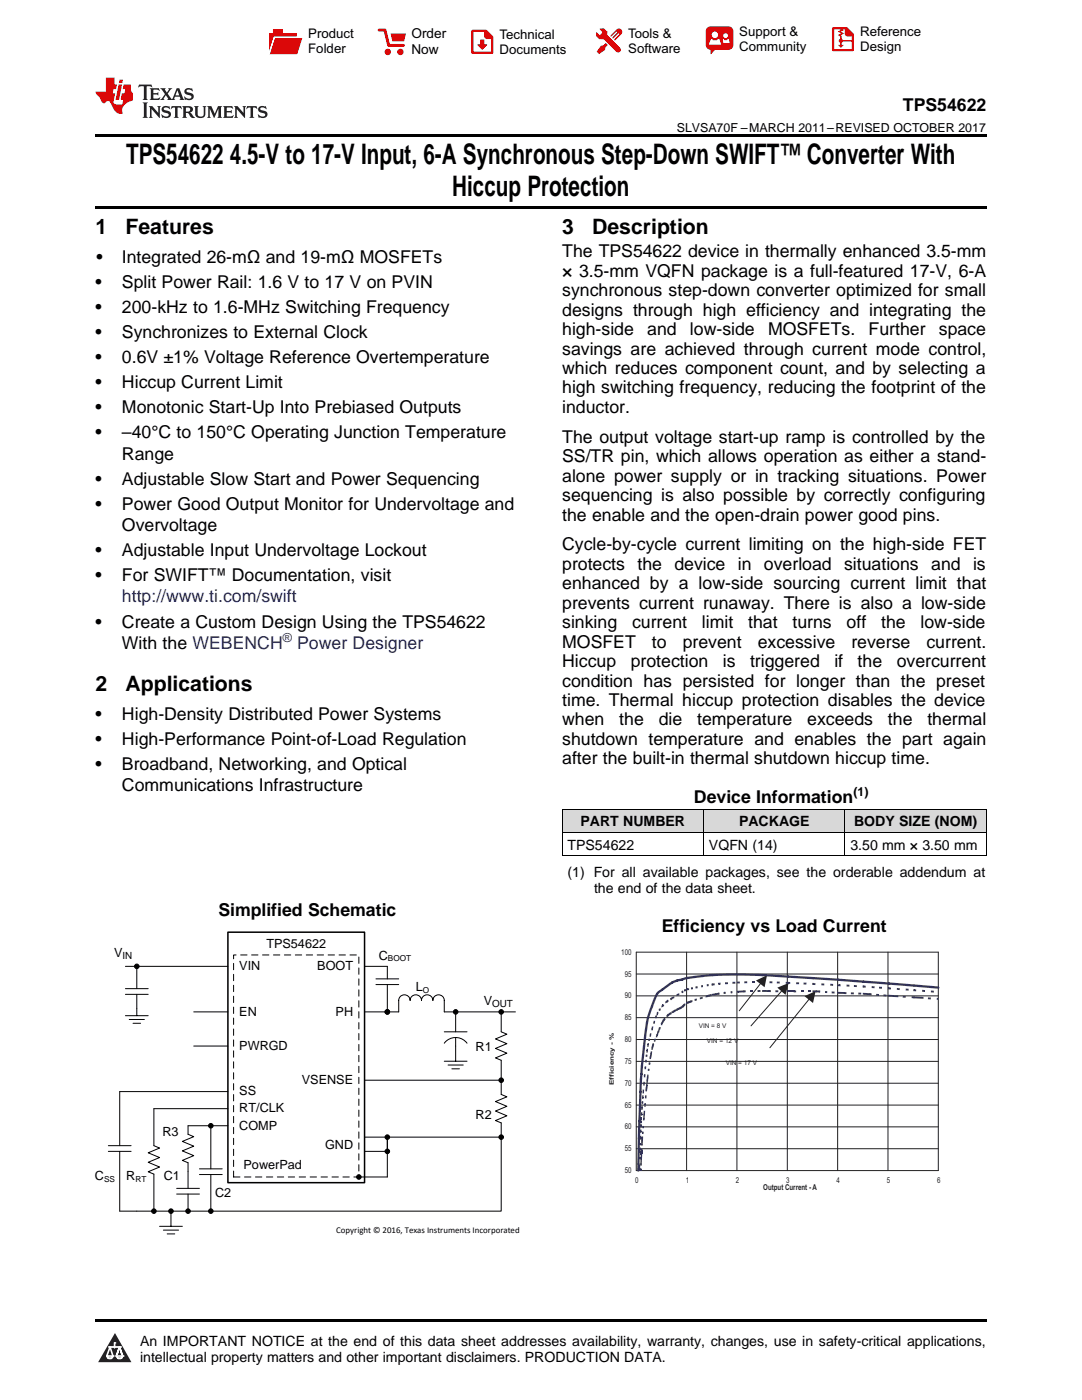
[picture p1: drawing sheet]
<svg xmlns="http://www.w3.org/2000/svg" width="216mm" height="279mm" viewBox="0 0 216 279" stroke-linecap="round" stroke-linejoin="round" font-family="sans-serif">
<g fill="#d8d8d8">
<path d="M112.2 161.5h28.2v4.7h-28.2z"/>
<path d="M140.4 161.5h28.2v4.7h-28.2z"/>
<path d="M168.6 161.5h28.2v4.7h-28.2z"/>
</g>
<path d="M22.9 266l3.3 5.9h-6.6z" fill="#231f20"/>
<path d="M21.3 270.6h1.2l-.3 .5h-.3a.53 .53 0 0 1-.6-.5z" fill-rule="evenodd" fill="#fff"/>
<path d="M21.3 270.6h1.2l-.3 .5h-.3a.53 .53 0 0 1-.6-.5z" fill="none" stroke="#231f20" stroke-width=".33"/>
<path d="M21.3 270.6l1.2 .1-.3 .4h-.5z" fill="none" stroke="#fff" stroke-width=".33"/>
<path d="M22.9 268.9h.1" fill="none" stroke="#fff" stroke-width=".33"/>
<path d="M22.9 268v.9z" fill="#fff"/>
<path d="M22.9 268v.9z" fill="none" stroke="#fff" stroke-width=".33"/>
<circle cx="22.9" cy="268" r=".16" fill="#fff"/>
<path d="M21.8 268.8h.1" fill="none" stroke="#fff" stroke-width=".33"/>
<path d="M21.8 268.8h2.2z" fill="#fff"/>
<path d="M21.8 268.8h2.2z" fill="none" stroke="#fff" stroke-width=".33"/>
<circle cx="24" cy="268.8" r=".16" fill="#fff"/>
<path d="M23.2 270.6h.1" fill="none" stroke="#fff" stroke-width=".33"/>
<path d="M23.8 268.8l-.6 1.8z" fill="#fff"/>
<path d="M23.8 268.8l-.6 1.8z" fill="none" stroke="#fff" stroke-width=".33"/>
<path d="M23.8 268.8l.7 1.8z" fill="#fff"/>
<path d="M23.8 268.8l.7 1.8z" fill="none" stroke="#fff" stroke-width=".33"/>
<path d="M24.4 270.6h.1" fill="none" stroke="#fff" stroke-width=".33"/>
<circle cx="21.3" cy="270.6" r=".16" fill="#fff"/>
<path d="M22 268.8l-.7 1.8z" fill="#fff"/>
<path d="M22 268.8l-.7 1.8z" fill="none" stroke="#fff" stroke-width=".33"/>
<path d="M22 268.8l.5 1.8z" fill="#fff"/>
<path d="M22 268.8l.5 1.8z" fill="none" stroke="#fff" stroke-width=".33"/>
<circle cx="22.5" cy="270.6" r=".16" fill="#fff"/>
<path d="M23.3 270.6h1.2a.63 .63 0 0 1-.6 .5 .63 .63 0 0 1-.6-.5z" fill-rule="evenodd" fill="#fff"/>
<path d="M23.3 270.6h1.2a.63 .63 0 0 1-.6 .5 .63 .63 0 0 1-.6-.5z" fill="none" stroke="#231f20" stroke-width=".33"/>
<path d="M23.3 270.6h1.2l-.4 .5h-.5z" fill="none" stroke="#fff" stroke-width=".33"/>
<path d="M23.2 270.6h.1" fill="none" stroke="#fff" stroke-width=".33"/>
<circle cx="24.5" cy="270.6" r=".16" fill="#fff"/>
<path d="M19 263.2h177.8v.5h-177.8z" fill="#000"/>
<path d="M45.5 186h27.2v50h-27.2z" fill="none" stroke="#000" stroke-width=".3"/>
<g fill="none" stroke="#000" stroke-width=".2">
<path d="M25 192.9h20.5M25 198.4h4.6M25 197.3h4.6M27.3 192.9v4.4M27.3 198.4v4.3M72.7 192.9h4.6v2.5M75 196.5h4.6M75 195.4h4.6M77.3 196.5v5.4M25 202.7h4.6M25.8 203.5h3M26.5 204.2h1.6"/>
<path d="M38.7 201.9h6.8M38.7 208.8h6.8M45.5 217.9h-21.6v10.7M72.7 201.9h6.9v-2.2a1.14 1.14 0 0 1 1.1-1.2 1.14 1.14 0 0 1 1.1 1.2 1.14 1.14 0 0 1 1.2-1.2 1.14 1.14 0 0 1 1.1 1.2 1.14 1.14 0 0 1 1.1-1.2 1.14 1.14 0 0 1 1.2 1.2 1.14 1.14 0 0 1 1.1-1.2 1.14 1.14 0 0 1 1.1 1.2v2.2h14.2M72.7 215.6h27.3M88.6 208.2a2.84 2.84 0 0 1 4.6 0M88.6 205.9h4.6M88.6 211.8h4.6M89.4 212.5h3M90.2 213.3h1.5M90.9 201.9v4M90.9 207.1v4.7"/>
<path d="M100 201.9v4l1.1 .5-2.2 .9 2.2 1-2.2 .9 2.2 1-2.2 .9 1.1 .5v6.8l1.1 .5-2.2 .9 2.2 1-2.2 .9 2.2 1-2.2 .9 1.1 .5v2.8M21.6 229.8h4.6M21.6 228.6h4.6M23.9 229.8v11.9h13.6M35.3 238.3h4.5M35.3 237.2h4.5M37.5 238.3v3.4M39.8 234.4h4.5M39.8 233.3h4.5M42.1 224.7v8.6M42.1 234.4v7.3M45.5 224.7h-8v1.7l1.2 .4-2.3 1 2.3 .9-2.3 1 2.3 .9-2.3 1 1.1 .5v5.1"/>
<path d="M45.5 221.3h-14.8v7.3l1.1 .5-2.2 1 2.2 .9-2.2 1 2.2 .9-2.2 1 1.1 .4v7.4M72.7 229.8h4.6M72.7 226.9h27.3M77.3 226.9v8h-5.7M100 226.9v14.8h-62.5M31.8 244.7h4.6M32.6 245.5h3M33.4 246.3h1.5M34.1 241.7v3"/>
<circle cx="27.3" cy="192.9" r=".45"/>
<circle cx="77.3" cy="201.9" r=".45"/>
<circle cx="90.9" cy="201.9" r=".45"/>
<circle cx="100" cy="215.6" r=".45"/>
<circle cx="100" cy="201.9" r=".45"/>
<circle cx="42.1" cy="224.7" r=".45"/>
<circle cx="71.6" cy="234.9" r=".45"/>
<circle cx="77.3" cy="229.8" r=".45"/>
<circle cx="77.3" cy="226.9" r=".45"/>
<circle cx="100" cy="226.9" r=".45"/>
<circle cx="30.7" cy="241.7" r=".45"/>
<circle cx="34.1" cy="241.7" r=".45"/>
<circle cx="37.5" cy="241.7" r=".45"/>
<circle cx="42.1" cy="241.7" r=".45"/>
</g>
<g fill="#000">
<circle cx="27.3" cy="192.9" r=".45"/>
<circle cx="77.3" cy="201.9" r=".45"/>
<circle cx="90.9" cy="201.9" r=".45"/>
<circle cx="100" cy="215.6" r=".45"/>
<circle cx="100" cy="201.9" r=".45"/>
<circle cx="42.1" cy="224.7" r=".45"/>
<circle cx="71.6" cy="234.9" r=".45"/>
<circle cx="77.3" cy="229.8" r=".45"/>
<circle cx="77.3" cy="226.9" r=".45"/>
<circle cx="100" cy="226.9" r=".45"/>
<circle cx="30.7" cy="241.7" r=".45"/>
<circle cx="34.1" cy="241.7" r=".45"/>
<circle cx="37.5" cy="241.7" r=".45"/>
<circle cx="42.1" cy="241.7" r=".45"/>
</g>
<path d="M46.6 190.6h25v44.3h-25z" fill="none" stroke="#000" stroke-width=".2" stroke-dasharray="1.3 .9"/>
<g fill="none" stroke="#231f20" stroke-width=".2">
<path d="M127 198.7h60.2M127 194.4h60.2M127 190h60.2v43.6h-60.2zM137 190v43.6M147 190v43.6M157.1 190v43.6M167.1 190v43.6M177.2 190v43.6M127 216.2h60.2M127 211.8h60.2M127 207.5h60.2M127 203.1h60.2"/>
<path d="M127 229.3h60.2M127 224.9h60.2M127 220.5h60.2"/>
</g>
<path d="M187.2 197.1l-24.9-1.9a191.2 191.2 0 0 0-16.4-.7 35.7 35.7 0 0 0-11 1.3l-1 .4-2.1 1.5a5.2 5.2 0 0 0-1.7 3.1 20.1 20.1 0 0 0-1.5 7.1l-.7 8-.5 17.7" fill="none" stroke="#2e3090" stroke-width=".46"/>
<g fill="#2e3090">
<path d="M127.4 233.1h.3v.5h-.3z" fill-rule="evenodd"/>
<path d="M127.5 232.4h.3l-.1 .8h-.3z" fill-rule="evenodd"/>
<path d="M127.5 230.9h.3v.5h-.3z" fill-rule="evenodd"/>
<path d="M127.5 229.7h.3v.4h-.3z" fill-rule="evenodd"/>
<path d="M127.6 229h.3l-.1 .8-.3-.1z" fill-rule="evenodd"/>
<path d="M127.6 228.1h.3v.5h-.3z" fill-rule="evenodd"/>
<path d="M127.6 228.2h.3v.3h-.3z" fill-rule="evenodd"/>
<path d="M127.7 227h.3l-.1 .4h-.3z" fill-rule="evenodd"/>
<path d="M127.7 226.7h.3v.7h-.3z" fill-rule="evenodd"/>
<path d="M127.7 225.4h.3v.7h-.3z" fill-rule="evenodd"/>
<path d="M127.8 224.5l.3 .1-.1 .5-.3-.1z" fill-rule="evenodd"/>
<path d="M127.8 224.3h.3v.6h-.3z" fill-rule="evenodd"/>
<path d="M127.8 223.6h.3v.6h-.3z" fill-rule="evenodd"/>
<path d="M127.9 222h.3v.7h-.3z" fill-rule="evenodd"/>
<path d="M128 220.9h.2v.6h-.3z" fill-rule="evenodd"/>
<path d="M128 220.7h.3l-.1 .6h-.2z" fill-rule="evenodd"/>
<path d="M128 220.9h.3v.2h-.3z" fill-rule="evenodd"/>
<path d="M128 219.9h.3v.3l-.3-.1z" fill-rule="evenodd"/>
<path d="M128.1 219.8h.3l-.1 .5h-.3z" fill-rule="evenodd"/>
<path d="M128.1 218.6h.3v.7h-.3z" fill-rule="evenodd"/>
<path d="M128.2 217.4l.3 .1v.7h-.3z" fill-rule="evenodd"/>
<path d="M128.4 215.9h.3l-.1 .8-.3-.1z" fill-rule="evenodd"/>
<path d="M128.5 214.6h.3l-.1 .1h-.2z" fill-rule="evenodd"/>
<path d="M128.5 214.3l.3 .1v.6h-.3z" fill-rule="evenodd"/>
<path d="M128.6 213h.3v.2h-.3z" fill-rule="evenodd"/>
<path d="M128.7 212.8h.2v.6h-.3z" fill-rule="evenodd"/>
<path d="M128.8 211.5h.3l-.1 .5h-.3z" fill-rule="evenodd"/>
<path d="M128.8 211.6l.3 .1v.2h-.3z" fill-rule="evenodd"/>
<path d="M128.9 210.5h.3l-.1 .4h-.3z" fill-rule="evenodd"/>
<path d="M128.9 210.5h.3v.4h-.3z" fill-rule="evenodd"/>
<path d="M129 209.3h.3v.8h-.3z" fill-rule="evenodd"/>
<path d="M129.2 208.2h.3l-.1 .7h-.3z" fill-rule="evenodd"/>
<path d="M129.4 207.3h.3l-.1 .5-.2-.1z" fill-rule="evenodd"/>
<path d="M129.4 207.4h.3v.3h-.3z" fill-rule="evenodd"/>
<path d="M129.6 206.5h.3z" fill-rule="evenodd"/>
<path d="M129.7 206.2h.3l-.1 .7h-.3z" fill-rule="evenodd"/>
<path d="M130 205.2l.3 .1-.1 .2-.3-.1z" fill-rule="evenodd"/>
<path d="M130.1 204.8l.3 .1-.1 .7h-.3z" fill-rule="evenodd"/>
<path d="M130.3 203.9h.3v.2h-.3z" fill-rule="evenodd"/>
<path d="M130.4 203.7h.3l-.1 .6h-.3z" fill-rule="evenodd"/>
<path d="M130.7 202.8h.3v.2h-.3z" fill-rule="evenodd"/>
<path d="M130.8 202.6h.3l-.1 .6h-.3z" fill-rule="evenodd"/>
<path d="M131.1 201.9l.3 .1-.1 .6h-.3z" fill-rule="evenodd"/>
<path d="M131.1 202.3l.3 .1z" fill-rule="evenodd"/>
<path d="M131.5 201.3h.3l-.1 .3h-.3z" fill-rule="evenodd"/>
<path d="M131.6 201.3h.3l-.1 .4h-.3z" fill-rule="evenodd"/>
<path d="M132 200.7l.5-.3v.4l-.5 .3z" fill-rule="evenodd"/>
<path d="M132.7 199.9l.6-.2v.3l-.5 .2z" fill-rule="evenodd"/>
<path d="M133 199.7l.4-.1v.3l-.4 .1z" fill-rule="evenodd"/>
<path d="M133.1 199.6l.2-.1v.4h-.2z" fill-rule="evenodd"/>
<path d="M133.8 199.2h.2v.4h-.1z" fill-rule="evenodd"/>
<path d="M133.7 199.2l.4-.1v.4l-.4 .1z" fill-rule="evenodd"/>
<path d="M134 199l.5-.2 .1 .4-.6 .2z" fill-rule="evenodd"/>
<path d="M135 198.4l.5-.2 .1 .4-.6 .2z" fill-rule="evenodd"/>
<path d="M136.1 197.8h.2v.4h-.2z" fill-rule="evenodd"/>
<path d="M136 197.8l.4-.1v.4l-.4 .1z" fill-rule="evenodd"/>
<path d="M136.1 197.7h.2v.4h-.2z" fill-rule="evenodd"/>
<path d="M136.6 197.5l.2-.1v.4l-.2 .1z" fill-rule="evenodd"/>
<path d="M136.5 197.4h.4v.4h-.4z" fill-rule="evenodd"/>
<path d="M137 197.3l.5-.1v.4h-.5z" fill-rule="evenodd"/>
<path d="M137.9 197.1l.4-.1v.4l-.4 .1z" fill-rule="evenodd"/>
<path d="M138 197h.2v.4h-.2z" fill-rule="evenodd"/>
<path d="M138.8 196.9l.4-.1v.4l-.4 .1z" fill-rule="evenodd"/>
<path d="M138.9 196.8h.1l.1 .4h-.2z" fill-rule="evenodd"/>
<path d="M139.9 196.7l.4-.1v.4l-.4 .1z" fill-rule="evenodd"/>
<path d="M140 196.6h.2v.4h-.2z" fill-rule="evenodd"/>
<path d="M141.1 196.4h.2v.4h-.2z" fill-rule="evenodd"/>
<path d="M141 196.4h.4v.4h-.4z" fill-rule="evenodd"/>
<path d="M142 196.3h.3v.4h-.3z" fill-rule="evenodd"/>
<path d="M142 196.3l.6-.1v.4l-.6 .1z" fill-rule="evenodd"/>
<path d="M143.3 196.1h.5v.4h-.5z" fill-rule="evenodd"/>
<path d="M144.7 196h.6v.4h-.6z" fill-rule="evenodd"/>
<path d="M146.1 195.9h.6v.4h-.6z" fill-rule="evenodd"/>
<path d="M147 195.9h.6v.4h-.6z" fill-rule="evenodd"/>
<path d="M148.5 195.9l.6-.1v.4h-.6z" fill-rule="evenodd"/>
<path d="M153.5 195.8l.6 .1v.3h-.6z" fill-rule="evenodd"/>
<path d="M155 195.9h.6v.4h-.6z" fill-rule="evenodd"/>
<path d="M156.8 195.9l.6 .1v.4l-.6-.1z" fill-rule="evenodd"/>
<path d="M157.1 196h.6v.4h-.6z" fill-rule="evenodd"/>
<path d="M158.9 196h.6l-.1 .4h-.5z" fill-rule="evenodd"/>
<path d="M160.3 196.1h.6v.4h-.6z" fill-rule="evenodd"/>
<path d="M162.1 196.2h.3v.4l-.3-.1z" fill-rule="evenodd"/>
<path d="M162.1 196.2h.6v.4h-.6z" fill-rule="evenodd"/>
<path d="M163.9 196.3h.6v.4l-.6-.1z" fill-rule="evenodd"/>
<path d="M165.7 196.3l.5 .1v.4l-.6-.1z" fill-rule="evenodd"/>
<path d="M167.2 196.4h.5v.4h-.6z" fill-rule="evenodd"/>
<path d="M168.9 196.5h.6v.4h-.6z" fill-rule="evenodd"/>
<path d="M170.4 196.6h.6v.4h-.6z" fill-rule="evenodd"/>
<path d="M172.2 196.7h.3v.4h-.4z" fill-rule="evenodd"/>
<path d="M172.2 196.7h.6l-.1 .4h-.5z" fill-rule="evenodd"/>
<path d="M173.9 196.8h.6v.4h-.6z" fill-rule="evenodd"/>
<path d="M175.4 196.9h.6v.4h-.6z" fill-rule="evenodd"/>
<path d="M177.2 197h.3v.4h-.3z" fill-rule="evenodd"/>
<path d="M177.2 197l.6 .1v.4l-.6-.1z" fill-rule="evenodd"/>
<path d="M179 197.2h.6l-.1 .4h-.5z" fill-rule="evenodd"/>
<path d="M180.7 197.3h.6v.4h-.6z" fill-rule="evenodd"/>
<path d="M182.2 197.4l.6 .1v.3h-.6z" fill-rule="evenodd"/>
<path d="M184 197.5l.6 .1v.4l-.6-.1z" fill-rule="evenodd"/>
<path d="M185.8 197.7h.5v.4h-.6z" fill-rule="evenodd"/>
</g>
<g fill="#2e3090">
<path d="M127.5 231h.3v.3h-.3z"/>
<path d="M127.5 229.7h.3v.4h-.3z"/>
<path d="M127.6 229.4h.3z"/>
<path d="M127.7 227l.3 .1z"/>
<path d="M127.7 225.7h.3v.1h-.3z"/>
<path d="M127.8 224.6h.3v.1h-.3z"/>
<path d="M127.8 223.8h.3v.2h-.3z"/>
<path d="M127.9 222.9h.2v.5h-.2z"/>
<path d="M127.9 223.1h.2v.2h-.2z"/>
<path d="M127.9 222.3l.3 .1z"/>
<path d="M128.1 219h.3z"/>
<path d="M128.3 216.3h.3z"/>
<path d="M129 209.7h.3z"/>
<path d="M129.2 208.5l.3 .1z"/>
<path d="M132.2 200.4v.4z"/>
<path d="M137.2 197.2l.1 .4z"/>
<path d="M143.5 196.1l.1 .4z"/>
<path d="M150 195.8h.6v.4h-.6z"/>
<path d="M151.5 195.8h.5v.4h-.5z"/>
<path d="M152.1 195.8h.6v.4h-.6z"/>
<path d="M167.4 196.4v.4z"/>
<path d="M182.5 197.4v.4z"/>
</g>
<g fill="#1c4b87">
<path d="M127.7 233.4h.3v.2h-.3z" fill-rule="evenodd"/>
<path d="M127.7 233.1h.3v.5h-.3z" fill-rule="evenodd"/>
<path d="M127.8 232.2h.3l-.1 .4h-.3z" fill-rule="evenodd"/>
<path d="M127.8 231.1h.3v1.5h-.3z" fill-rule="evenodd"/>
<path d="M127.9 230.2l.2 .1v1.2h-.3z" fill-rule="evenodd"/>
<path d="M127.9 229.7h.3l-.1 .6h-.2z" fill-rule="evenodd"/>
<path d="M127.9 229.2l.3 .1v.6h-.3z" fill-rule="evenodd"/>
<path d="M127.9 229.3h.3v.3h-.3z" fill-rule="evenodd"/>
<path d="M127.9 228.3h.3v.2h-.3z" fill-rule="evenodd"/>
<path d="M127.9 228.1h.3v.6l-.3-.1z" fill-rule="evenodd"/>
<path d="M128 227.6h.3l-.1 .7-.2-.1z" fill-rule="evenodd"/>
<path d="M128 227.4h.3v.6h-.3z" fill-rule="evenodd"/>
<path d="M128 227.1h.3v.7h-.3z" fill-rule="evenodd"/>
<path d="M128 226.8h.3v.7h-.3z" fill-rule="evenodd"/>
<path d="M128.1 225.8h.3v.5h-.3z" fill-rule="evenodd"/>
<path d="M128.1 225.9h.3v.3h-.3z" fill-rule="evenodd"/>
<path d="M128.2 224.7h.3v.5l-.3-.1z" fill-rule="evenodd"/>
<path d="M128.2 224.8h.3v.3h-.3z" fill-rule="evenodd"/>
<path d="M128.3 223.1h.3v.5h-.3z" fill-rule="evenodd"/>
<path d="M128.4 222.2h.3l-.1 1.3-.3-.1z" fill-rule="evenodd"/>
<path d="M128.4 221.7h.3v.9h-.3z" fill-rule="evenodd"/>
<path d="M128.6 220.1h.3l-.1 .8h-.3z" fill-rule="evenodd"/>
<path d="M128.7 218.8h.3v.2h-.3z" fill-rule="evenodd"/>
<path d="M128.7 218.6h.3v.6h-.3z" fill-rule="evenodd"/>
<path d="M128.8 217.3h.3v.5h-.3z" fill-rule="evenodd"/>
<path d="M128.9 216.9l.3 .1-.1 .7h-.3z" fill-rule="evenodd"/>
<path d="M128.9 216.6h.3v.7h-.3z" fill-rule="evenodd"/>
<path d="M128.9 216.3h.3v.7h-.3z" fill-rule="evenodd"/>
<path d="M129 215.4h.3v1h-.3z" fill-rule="evenodd"/>
<path d="M129.1 214.9h.3l-.1 .9h-.3z" fill-rule="evenodd"/>
<path d="M129.1 214.4l.3 .1v.8l-.3-.1z" fill-rule="evenodd"/>
<path d="M129.3 213.3h.3l-.1 .4h-.2z" fill-rule="evenodd"/>
<path d="M129.3 213.3h.3v.4h-.3z" fill-rule="evenodd"/>
<path d="M129.5 212h.3l-.1 .5h-.3z" fill-rule="evenodd"/>
<path d="M129.5 212.1h.3v.3h-.3z" fill-rule="evenodd"/>
<path d="M129.6 210.8h.3v.6h-.3z" fill-rule="evenodd"/>
<path d="M129.7 210.4l.3 .1-.1 .7h-.3z" fill-rule="evenodd"/>
<path d="M129.8 210.1h.3l-.1 .7h-.3z" fill-rule="evenodd"/>
<path d="M129.8 209.8h.3v.7h-.3z" fill-rule="evenodd"/>
<path d="M130 208.9h.3v.6h-.3z" fill-rule="evenodd"/>
<path d="M130.1 208.6h.3l-.1 .7-.3-.1z" fill-rule="evenodd"/>
<path d="M130.1 208.4h.3v.6h-.3z" fill-rule="evenodd"/>
<path d="M130.2 208.2h.3l-.1 .6h-.3z" fill-rule="evenodd"/>
<path d="M130.2 208.4h.3v.2h-.3z" fill-rule="evenodd"/>
<path d="M130.5 207.5h.3l-.1 .1h-.3z" fill-rule="evenodd"/>
<path d="M130.6 207.3h.3l-.1 .6h-.3z" fill-rule="evenodd"/>
<path d="M131 206.3l.3 .1-.2 .6h-.3z" fill-rule="evenodd"/>
<path d="M131.2 205.7h.3l-.2 1.1-.3-.1z" fill-rule="evenodd"/>
<path d="M131.5 205l.3 .1-.3 1h-.3z" fill-rule="evenodd"/>
<path d="M131.6 205h.3l-.1 .5h-.3z" fill-rule="evenodd"/>
<path d="M131.9 204.2h.2v.1h-.3z" fill-rule="evenodd"/>
<path d="M132 204h.3l-.2 .6h-.2z" fill-rule="evenodd"/>
<path d="M132.1 203.7h.3l-.1 .7-.3-.1z" fill-rule="evenodd"/>
<path d="M132.2 203.5h.3l-.1 .6h-.3z" fill-rule="evenodd"/>
<path d="M132.4 203.3h.2l-.1 .6h-.3z" fill-rule="evenodd"/>
<path d="M132.5 203.1h.3l-.2 .6h-.2z" fill-rule="evenodd"/>
<path d="M132.5 203.4h.3v.2l-.3-.1z" fill-rule="evenodd"/>
<path d="M133.1 202.7l.2-.1v.4h-.2z" fill-rule="evenodd"/>
<path d="M133 202.6l.4-.1v.3l-.4 .2z" fill-rule="evenodd"/>
<path d="M133.1 202.5l.4-.1v.3l-.4 .1z" fill-rule="evenodd"/>
<path d="M133.2 202.4l.6-.2v.3l-.6 .2z" fill-rule="evenodd"/>
<path d="M133.5 202.2l.5-.2v.4l-.5 .1z" fill-rule="evenodd"/>
<path d="M133.7 202h.1l.1 .4h-.2z" fill-rule="evenodd"/>
<path d="M134 201.9l.5-.2v.4l-.5 .1z" fill-rule="evenodd"/>
<path d="M134.2 201.7l.6-.2v.4l-.6 .2z" fill-rule="evenodd"/>
<path d="M134.5 201.5l.8-.2v.4l-.8 .2z" fill-rule="evenodd"/>
<path d="M135 201.3l.5-.2v.4l-.5 .2z" fill-rule="evenodd"/>
<path d="M135.2 201.1l.6-.1v.4l-.6 .1z" fill-rule="evenodd"/>
<path d="M135.5 201l.5-.1v.4l-.5 .1z" fill-rule="evenodd"/>
<path d="M135.7 200.9l.5-.1v.4l-.4 .1z" fill-rule="evenodd"/>
<path d="M136 200.8l.4-.1v.4h-.4z" fill-rule="evenodd"/>
<path d="M136.1 200.7l.3-.1 .1 .4-.4 .1z" fill-rule="evenodd"/>
<path d="M136.1 200.6l.4-.1v.4l-.3 .1z" fill-rule="evenodd"/>
<path d="M136.2 200.5l.4-.1v.4l-.3 .1z" fill-rule="evenodd"/>
<path d="M136.3 200.4l.5-.1v.3l-.4 .2z" fill-rule="evenodd"/>
<path d="M136.5 200.3l.1-.1-.1 .4z" fill-rule="evenodd"/>
<path d="M137.2 200l.1-.1v.4h-.1z" fill-rule="evenodd"/>
<path d="M137 199.9h.5v.3l-.5 .1z" fill-rule="evenodd"/>
<path d="M137.2 199.9l.5-.1v.4h-.5z" fill-rule="evenodd"/>
<path d="M137.4 199.8l.6-.1v.4l-.6 .1z" fill-rule="evenodd"/>
<path d="M137.7 199.7l.5-.1v.4l-.5 .1z" fill-rule="evenodd"/>
<path d="M138.8 199.4h.1v.3l-.1 .1z" fill-rule="evenodd"/>
<path d="M138.6 199.4l.4-.1 .1 .4h-.5z" fill-rule="evenodd"/>
<path d="M139.6 199.1l.6-.2v.4l-.5 .1z" fill-rule="evenodd"/>
<path d="M140.8 198.7l.5-.1v.4l-.5 .1z" fill-rule="evenodd"/>
<path d="M141 198.6l.7-.1v.4l-.7 .1z" fill-rule="evenodd"/>
<path d="M141.4 198.5l.6-.1v.4l-.6 .1z" fill-rule="evenodd"/>
<path d="M141.7 198.4h.3v.4h-.3z" fill-rule="evenodd"/>
<path d="M142 198.3l.9-.1v.4l-.9 .1z" fill-rule="evenodd"/>
<path d="M142.6 198.2l1-.1v.4l-.9 .1z" fill-rule="evenodd"/>
<path d="M143.3 198.1h.2v.4h-.2z" fill-rule="evenodd"/>
<path d="M144.4 198l.4-.1v.4l-.4 .1z" fill-rule="evenodd"/>
<path d="M144.5 197.9h.2v.4h-.2z" fill-rule="evenodd"/>
<path d="M145.8 197.8h.3v.4h-.2z" fill-rule="evenodd"/>
<path d="M145.8 197.8h.3v.4h-.3z" fill-rule="evenodd"/>
<path d="M147 197.7h1.6v.3l-1.6 .1z" fill-rule="evenodd"/>
<path d="M148.3 197.7l.5-.1v.4h-.5z" fill-rule="evenodd"/>
<path d="M151.2 197.6h.5l.1 .4h-.6z" fill-rule="evenodd"/>
<path d="M152.1 197.6h1.5v.4h-1.5z" fill-rule="evenodd"/>
<path d="M153.3 197.6h.5v.4h-.5z" fill-rule="evenodd"/>
<path d="M154.7 197.6h.6v.4h-.6z" fill-rule="evenodd"/>
<path d="M156.2 197.7h.6v.4l-.6-.1z" fill-rule="evenodd"/>
<path d="M158.4 197.7h.5v.3l-.5 .1z" fill-rule="evenodd"/>
<path d="M162.1 197.6l.9 .1v.3h-.9z" fill-rule="evenodd"/>
<path d="M162.8 197.7h.9v.4l-1-.1z" fill-rule="evenodd"/>
<path d="M163.4 197.7h.2v.4h-.2z" fill-rule="evenodd"/>
<path d="M164.8 197.8h.1v.4h-.1z" fill-rule="evenodd"/>
<path d="M164.6 197.8h.5v.4h-.5z" fill-rule="evenodd"/>
<path d="M166 197.9h.5v.4l-.6-.1z" fill-rule="evenodd"/>
<path d="M167.1 197.9l1.6 .1v.4l-1.6-.1z" fill-rule="evenodd"/>
<path d="M168.4 198h.5v.4h-.5z" fill-rule="evenodd"/>
<path d="M169.8 198l.6 .1v.3h-.6z" fill-rule="evenodd"/>
<path d="M171.3 198.1h.6l-.1 .4h-.5z" fill-rule="evenodd"/>
<path d="M172.2 198.1l1.5 .1v.4l-1.5-.1z" fill-rule="evenodd"/>
<path d="M173.4 198.2h.5v.4h-.5z" fill-rule="evenodd"/>
<path d="M174.8 198.3l.6 .1v.4l-.6-.1z" fill-rule="evenodd"/>
<path d="M176.3 198.4l.6 .1v.4l-.6-.1z" fill-rule="evenodd"/>
<path d="M177.2 198.5l2.1 .1-.1 .4-2-.1z" fill-rule="evenodd"/>
<path d="M180.1 198.7h.6v.4h-.6z" fill-rule="evenodd"/>
<path d="M181.9 198.8h.6v.4h-.6z" fill-rule="evenodd"/>
<path d="M182.2 198.8l2.1 .2v.3l-2.1-.1z" fill-rule="evenodd"/>
<path d="M185.2 199l.6 .1-.1 .4-.5-.1z" fill-rule="evenodd"/>
<path d="M186.9 199.2h.3v.4l-.3-.1z" fill-rule="evenodd"/>
</g>
<g fill="#1c4b87">
<path d="M127.7 233.4h.3v.1h-.3z"/>
<path d="M127.9 229.9h.2v.6h-.2z"/>
<path d="M127.9 229.5h.3v.6h-.3z"/>
<path d="M128 227.1l.3 .1z"/>
<path d="M128.5 220.5h.3z"/>
<path d="M128.9 216.7h.3z"/>
<path d="M147.3 197.7v.4z"/>
<path d="M149.7 197.6h.6v.4h-.6z"/>
<path d="M157.1 197.7h1.6v.4h-1.6z"/>
<path d="M159.7 197.6h.6v.4h-.6z"/>
<path d="M161.2 197.6h.6v.4h-.6z"/>
<path d="M161.5 197.6v.4z"/>
</g>
<path d="M151.8 196.3l-4.3 5.4" fill="none" stroke="#231f20" stroke-width=".2"/>
<path d="M150.8 195.7l2.2-1.1-.4 2.4z" fill="#231f20"/>
<path d="M156 197.7l-6.1 7" fill="none" stroke="#231f20" stroke-width=".2"/>
<path d="M155.1 197.1l2.3-.9-.7 2.3z" fill="#231f20"/>
<path d="M161.5 199.4l-7.9 9.7" fill="none" stroke="#231f20" stroke-width=".2"/>
<path d="M160.5 198.8l2.2-1-.5 2.4z" fill="#231f20"/>
<path d="M112.2 170.8h84.6M112.2 166.1h84.6M112.2 161.5h84.6M112.2 161.5v9.4M140.4 161.5v9.4M168.6 161.5v9.4M196.8 161.5v9.4" fill="none" stroke="#000" stroke-width=".2"/>
<path d="M19 26.8h177.8v.6h-177.8zM19 41.2h177.8v.5h-177.8z" fill="#000"/>
<path d="M27.7 16.9l-.1 .6 .6-.3h.5v.2v2.2l-.2 .4h1l-.2-.4v-2.2v-.2h.5l.6 .3-.2-.6zM29.9 17.6l.2 .4v1.6l-.2 .4h1.9l.1-.6a1.09 1.09 0 0 1-1.3 .1v-.6h.6l.4 .2v-.7l-.2 .2h-.8v-.6l.2-.1a1.01 1.01 0 0 1 1 .3l-.1-.6zM32 17.6l.9 1.2-1 1.2h.9l-.2-.3 .5-.7 .5 .7-.3 .3h1.7l-.2-.3 .1-.4h1l.1 .4-.2 .3h1l-.3-.4-.7-2h-.5l-1 2.2-.8-1.1 .9-1.1h-.9l.2 .2-.4 .7-.4-.7 .2-.2zM35.4 18l.4 1h-.8zM37 17.7a.66 .66 0 0 0-.2 .8 .66 .66 0 0 0 .6 .4l.7 .2 .1 .2a.8 .8 0 0 1-.7 .4 .8 .8 0 0 1-.7-.5l.1 .8 .2-.2a.94 .94 0 0 0 1.1 .1 .94 .94 0 0 0 .4-.9 1.48 1.48 0 0 0-1.3-.6v-.4a1.1 1.1 0 0 1 1.2 .2l-.2-.6-.2 .1-.5-.1zM28.5 20.4l.2 .4v2.3l-.2 .4h1l-.2-.4v-2.3l.2-.4zM29.7 21.2l.2 .4v1.5l-.2 .4h.8l-.3-.4 .1-1.3 1.6 1.8v-2l.2-.4h-.7l.2 .2v1.1l-1.2-1.3zM32.5 21.3a.66 .66 0 0 0-.2 .8 .66 .66 0 0 0 .6 .4l.6 .2 .2 .2a.8 .8 0 0 1-.8 .4 .8 .8 0 0 1-.7-.5l.2 .7 .2-.1a.94 .94 0 0 0 1 .1 .94 .94 0 0 0 .5-1 1.47 1.47 0 0 0-1.3-.6l-.1-.3a1.1 1.1 0 0 1 1.3 .2l-.2-.6-.2 .1-.5-.2zM34.3 21.2l-.2 .6a.64 .64 0 0 1 .8-.3v1.6l-.2 .4h1l-.3-.4 .1-1.6a.66 .66 0 0 1 .8 .3l-.2-.6zM36.3 21.2l.3 .4v1.5l-.3 .4h1l-.2-.2v-.7h.5l.1 .1a.8 .8 0 0 0 1.2 .7l-1-1a.62 .62 0 0 0 .6-.5 .62 .62 0 0 0-.6-.7zM37.1 21.5h.1a.48 .48 0 0 1 .6 0 .48 .48 0 0 1 .1 .6l-.2 .1-.6 .1zM38.7 21.2l.2 .2a2.29 2.29 0 0 0 .4 2 1.05 1.05 0 0 0 1.7-.7v-1.3l.2-.2h-.8l.2 .4v1.1a.61 .61 0 0 1-.6 .6 .61 .61 0 0 1-.6-.6v-1.1l.3-.4zM41.3 21.2l.3 .4v1.5l-.3 .4h.8l-.2-.4v-1.4l.8 1.9 .9-1.9v1.4l-.2 .4h.9l-.2-.4v-1.5l.2-.4h-.8l-.7 1.5-.6-1.5zM44.5 21.2l.2 .4v1.5l-.2 .4h1.9l.2-.6a1.1 1.1 0 0 1-1.4 .2v-.7h.6l.4 .2v-.6l-.2 .1-.8 .1v-.6l.2-.1a1.02 1.02 0 0 1 1.1 .2l-.2-.5zM46.7 21.2l.2 .4v1.5l-.2 .4h.8l-.3-.4 .1-1.3 1.6 1.8v-2l.2-.4h-.7l.2 .2v1.1l-1.2-1.3zM49.3 21.2l-.1 .6a.64 .64 0 0 1 .8-.3v1.6l-.3 .4h1l-.2-.4v-1.6a.66 .66 0 0 1 .8 .3l-.1-.6zM51.7 21.3a.66 .66 0 0 0-.2 .7 .66 .66 0 0 0 .7 .5l.6 .2 .1 .2a.8 .8 0 0 1-.7 .4 .8 .8 0 0 1-.7-.5l.1 .7 .2-.1a.94 .94 0 0 0 1.1 .1 .94 .94 0 0 0 .4-1 1.48 1.48 0 0 0-1.2-.6l-.1-.3a1.1 1.1 0 0 1 1.2 .2l-.2-.6-.1 .1-.6-.2z" fill="#231f20"/>
<path d="M21.1 15.5v2.8h-2v.4l.9 .9a.96 .96 0 0 0 1 1 .59 .59 0 0 1 .5-.4 .59 .59 0 0 1 .5 .3l.4 .8a1.61 1.61 0 0 0 2.1 1.3 1.63 1.63 0 0 1 1.1-2.2l.9-.3v-1.5a1.6 1.6 0 0 1-.4-1.7h-1.4l-.2 .9h.5l-.2 .8h-.5l-.2 1v.3h.5l-.2 .9h-.7a.74 .74 0 0 1-1-.6l.3-1.6h-.5l.2-.8h.5l.1-.9h-.4v-1.4zM23.7 16.9l-.7 3h.8l.6-3zM23.8 15.9l-.1 .7h.7l.2-.7z" fill="#ee1d23"/>
<g fill="#d60000">
<path d="M54.5 5.8h2v.8h2.7v4.2h-5.5v-4.2h.8z" fill-rule="evenodd"/>
<path d="M54.8 7.5h5.6l-1.1 3.3h-5.6z" fill-rule="evenodd"/>
</g>
<path d="M54.7 7.4h5.7l-.1 .1h-5.5l-1.1 3.3z" fill-rule="evenodd" fill="#fff"/>
<path d="M54.7 7.4h5.7l-.1 .1h-5.5l-1.1 3.3z" fill="none" stroke="#fff" stroke-width=".2"/>
<path d="M75.6 6h1.2l.7 3.1h3" fill="none" stroke="#d60000" stroke-width=".56"/>
<g fill="#d60000">
<path d="M77.9 6.7h3.1l-.4 1.5h-2.3z" fill-rule="evenodd"/>
<circle cx="77.4" cy="10.4" r=".64"/>
<circle cx="79.9" cy="10.4" r=".64"/>
</g>
<path d="M94.3 6.2h2.7l1.2 1.2v3.1h-3.9z" fill="none" stroke="#d60000" stroke-width=".44"/>
<g fill="#d60000">
<path d="M95.8 7.9h.8v1h.6l-1 1.1-.9-1v-.1h.5z" fill-rule="evenodd"/>
<path d="M96.6 6.2h.4l1.2 1.2v.4h-1.2l-.4-.4z" fill-rule="evenodd"/>
<path d="M119.7 5.7h.8l.6 .6 .1 .7 2.5 2.5-.7 .8-2.4-2.3-1.1-.2-.5-.6v-.8l.7 .6 .5-.4v-.2l-.5-.5z" fill-rule="evenodd"/>
<path d="M119.9 9.1h.5l.5-.5 .4 .4-.5 .5-.1 .4-1.2 .9-.4-.5z" fill-rule="evenodd"/>
<path d="M123 5.9a.67 .67 0 0 1 1 0 .67 .67 0 0 1 0 .9z" fill-rule="evenodd"/>
<path d="M123 5.9l1 .9-1.2 1.2h-.2v-.2l.9-.9 .1-.2h-.2l-1 1h-.2v-.2l1-1v-.2h-.2l-1 1h-.2v-.2z" fill-rule="evenodd"/>
<circle cx="123.3" cy="9.9" r=".54"/>
</g>
<path d="M121.1 6.3l-.1 .7" fill="none" stroke="#d60000" stroke-width=".2"/>
<g fill="#d60000">
<path d="M141.1 5.5l.7-.2h3.6a.95 .95 0 0 1 .9 .9v2.8a.95 .95 0 0 1-.9 .9h-3.6a.95 .95 0 0 1-1-.9v-2.8z" fill-rule="evenodd"/>
<path d="M141.8 9.9h.9l-.8 .9h-.1z" fill-rule="evenodd"/>
</g>
<g fill="#fff">
<path d="M144.3 8.6h1.3z"/>
<path d="M141.9 7.8h.2l.2 .2h.7l.2-.2h.3l.4 1.1h-2.5z" fill-rule="evenodd"/>
<path d="M144.2 7.8h.2l.2 .2h.5l.1-.2h.2l.2 .8h-1.3z" fill-rule="evenodd"/>
<circle cx="142.6" cy="6.9" r=".65"/>
<circle cx="144.8" cy="7.1" r=".48"/>
</g>
<path d="M166.2 5.6h2.8l1.2 1.3v3.1h-4z" fill="none" stroke="#d60000" stroke-width=".44"/>
<path d="M167.8 7.3v1.8M167.8 8.1h2.3" fill="none" stroke="#d60000" stroke-width=".3"/>
<g fill="#d60000">
<path d="M168.6 5.6h.4l1.2 1.3v.4h-1.1l-.5-.6z" fill-rule="evenodd"/>
<circle cx="167.8" cy="8.1" r=".42"/>
<circle cx="169.1" cy="6.7" r=".55"/>
</g>
<g fill="#d60000">
<path d="M167.2 9h1.2l-.6 .5z"/>
<path d="M167.5 5.8h.6l.3 .2-.6 .3 .6 .4-.7 .3 .2 .3h-.2l-.5-.3 .6-.3-.6-.4 .6-.3z"/>
</g>
<g font-size="5.6">
<text x="25.2" y="32.8">TPS54622</text>
<text x="45.9" y="32.8">4.5-V to 17-V Input, 6-A Synchronous Step-Down SWIFT™ Converter With</text>
<text x="90.2" y="39.2">Hiccup Protection</text>
</g>
<g font-size="4.2">
<text x="19" y="46.7">1</text>
<text x="25" y="46.7">Features</text>
<text x="112.2" y="46.7">3</text>
<text x="118.2" y="46.7">Description</text>
<text x="19" y="137.9">2</text>
<text x="25" y="137.9">Applications</text>
</g>
<g font-size="3.5">
<text x="180.2" y="22.2">TPS54622</text>
<text x="19.2" y="52.4">•</text>
<text x="24.3" y="52.4">Integrated 26-mΩ and 19-mΩ MOSFETs</text>
<text x="112.2" y="51.4">The TPS54622 device in thermally enhanced 3.5-mm</text>
<text x="19" y="57.4">•</text>
<text x="24.3" y="57.4">Split Power Rail: 1.6 V to 17 V on PVIN</text>
<text x="112.2" y="55.2">× 3.5-mm VQFN package is a full-featured 17-V, 6-A</text>
<text x="112.2" y="59.1">synchronous step-down converter optimized for small</text>
<text x="19" y="62.4">•</text>
<text x="24.3" y="62.4">200-kHz to 1.6-MHz Switching Frequency</text>
<text x="112.2" y="63">designs through high efficiency and integrating the</text>
<text x="19" y="67.5">•</text>
<text x="24.3" y="67.5">Synchronizes to External Clock</text>
<text x="112.2" y="66.9">high-side</text>
<text x="112.2" y="70.8">savings are achieved through current mode control,</text>
<text x="129.1" y="66.9">and</text>
<text x="137.7" y="66.9">low-side</text>
<text x="153.3" y="66.9">MOSFETs.</text>
<text x="173.3" y="66.9">Further</text>
<text x="187.3" y="66.9">space</text>
<text x="19" y="72.5">•</text>
<text x="19" y="77.5">•</text>
<text x="24.3" y="72.5">0.6V ±1% Voltage Reference Overtemperature</text>
<text x="24.3" y="77.5">Hiccup Current Limit</text>
<text x="112.2" y="74.6">which reduces component count, and by selecting a</text>
<text x="19" y="82.5">•</text>
<text x="24.3" y="82.5">Monotonic Start-Up Into Prebiased Outputs</text>
<text x="112.2" y="78.5">high switching frequency, reducing the footprint of the</text>
<text x="112.2" y="82.4">inductor.</text>
<text x="19" y="87.5">•</text>
<text x="24.3" y="87.5">–40°C to 150°C Operating Junction Temperature</text>
<text x="112.2" y="88.4">The output voltage start-up ramp is controlled by the</text>
<text x="24.3" y="91.7">Range</text>
<text x="112.2" y="92.3">SS/TR pin, which allows operation as either a stand-</text>
<text x="19" y="96.7">•</text>
<text x="19" y="101.7">•</text>
<text x="24.3" y="96.7">Adjustable Slow Start and Power Sequencing</text>
<text x="24.3" y="101.7">Power Good Output Monitor for Undervoltage and</text>
<text x="112.2" y="96.1">alone power supply or in tracking situations. Power</text>
<text x="112.2" y="100">sequencing is also possible by correctly configuring</text>
<text x="24.3" y="106">Overvoltage</text>
<text x="112.2" y="103.9">the enable and the open-drain power good pins.</text>
<text x="19" y="111">•</text>
<text x="24.3" y="111">Adjustable Input Undervoltage Lockout</text>
<text x="112.2" y="109.9">Cycle-by-cycle current limiting on the high-side FET</text>
<text x="112.2" y="113.7">protects</text>
<text x="127.2" y="113.7">the</text>
<text x="134.6" y="113.7">device</text>
<text x="147.2" y="113.7">in</text>
<text x="152.4" y="113.7">overload</text>
<text x="168.4" y="113.7">situations and</text>
<text x="194.2" y="113.7">is</text>
<text x="19" y="116">•</text>
<text x="24.3" y="116">For SWIFT™ Documentation, visit</text>
<text x="112.2" y="117.6">enhanced by a low-side sourcing current limit that</text>
<text x="19" y="125.2">•</text>
<text x="24.3" y="125.2">Create a Custom Design Using the TPS54622</text>
<text x="112.2" y="121.5">prevents current runaway. There is also a low-side</text>
<text x="112.2" y="125.4">sinking</text>
<text x="126.1" y="125.4">current</text>
<text x="140.1" y="125.4">limit</text>
<text x="149.3" y="125.4">that</text>
<text x="158.1" y="125.4">turns</text>
<text x="168.9" y="125.4">off</text>
<text x="175.8" y="125.4">the</text>
<text x="183.7" y="125.4">low-side</text>
<text x="24.3" y="129.5">With the WEBENCH</text>
<text x="112.2" y="129.3">MOSFET</text>
<text x="130.1" y="129.3">to</text>
<text x="136.2" y="129.3">prevent</text>
<text x="151.2" y="129.3">excessive</text>
<text x="169.9" y="129.3">reverse</text>
<text x="184.9" y="129.3">current.</text>
<text x="112.2" y="133.1">Hiccup</text>
<text x="112.2" y="137">condition has persisted for longer than the preset</text>
<text x="125.9" y="133.1">protection</text>
<text x="144.2" y="133.1">is</text>
<text x="149.7" y="133.1">triggered</text>
<text x="166.5" y="133.1">if</text>
<text x="171.1" y="133.1">the</text>
<text x="178.9" y="133.1">overcurrent</text>
<text x="19" y="143.6">•</text>
<text x="24.3" y="143.6">High-Density Distributed Power Systems</text>
<text x="112.2" y="140.9">time. Thermal hiccup protection disables the device</text>
<text x="19" y="148.6">•</text>
<text x="24.3" y="148.6">High-Performance Point-of-Load Regulation</text>
<text x="112.2" y="144.8">when</text>
<text x="112.2" y="148.7">shutdown temperature and enables the part again</text>
<text x="123.6" y="144.8">the</text>
<text x="131.4" y="144.8">die</text>
<text x="139.1" y="144.8">temperature</text>
<text x="161.1" y="144.8">exceeds</text>
<text x="177.2" y="144.8">the</text>
<text x="185" y="144.8">thermal</text>
<text x="19" y="153.6">•</text>
<text x="24.3" y="153.6">Broadband, Networking, and Optical</text>
<text x="112.2" y="152.5">after the built-in thermal shutdown hiccup time.</text>
<text x="24.3" y="157.9">Communications Infrastructure</text>
<text x="138.5" y="160.3">Device Information</text>
<text x="43.6" y="182.8">Simplified Schematic</text>
<text x="132" y="186">Efficiency vs Load Current</text>
</g>
<g font-size="3.5" fill="#0000c8">
<text x="24.3" y="120.2">http://www.ti.com/swift</text>
<text x="59.3" y="129.5">Power Designer</text>
</g>
<g font-size="2.8">
<text x="115.8" y="164.9">PART NUMBER</text>
<text x="147.5" y="164.9">PACKAGE</text>
<text x="170.4" y="164.9">BODY SIZE (NOM)</text>
<text x="113.2" y="169.6">TPS54622</text>
<text x="141.5" y="169.6">VQFN (14)</text>
<text x="169.7" y="169.6">3.50 mm × 3.50 mm</text>
<text x="113.2" y="175.1">(1) For all available packages, see the orderable addendum at</text>
<text x="118.5" y="178.3">the end of the data sheet.</text>
<text x="27.9" y="268.6">An IMPORTANT NOTICE at the end of this data sheet addresses availability, warranty, changes, use in safety-critical applications,</text>
<text x="27.9" y="271.8">intellectual property matters and other important disclaimers. PRODUCTION DATA.</text>
</g>
<g font-size="2.7">
<text x="82.1" y="7.7">Order</text>
<text x="82.1" y="10.7">Now</text>
</g>
<g font-size="2.6">
<text x="61.5" y="7.6">Product</text>
<text x="61.5" y="10.6">Folder</text>
<text x="99.7" y="7.8">Technical</text>
<text x="99.7" y="10.8">Documents</text>
<text x="125.3" y="7.6">Tools &amp;</text>
<text x="125.3" y="10.6">Software</text>
<text x="147.5" y="7.2">Support &amp;</text>
<text x="147.5" y="10.2">Community</text>
<text x="171.6" y="7.3">Reference</text>
<text x="171.6" y="10.2">Design</text>
</g>
<g font-size="2.5">
<text x="135" y="26.3">SLVSA70F –MARCH 2011–REVISED OCTOBER 2017</text>
<text x="170.3" y="158.9">(1)</text>
<text x="22.8" y="190.9">V</text>
<text x="53.1" y="189.3">TPS54622</text>
<text x="75.6" y="191.5">C</text>
<text x="47.7" y="193.6">VIN</text>
<text x="63.3" y="193.6">BOOT</text>
<text x="83" y="197.7">L</text>
<text x="47.7" y="202.7">EN</text>
<text x="67" y="202.7">PH</text>
<text x="96.5" y="200.6">V</text>
<text x="47.7" y="209.5">PWRGD</text>
<text x="94.9" y="209.7">R1</text>
<text x="47.7" y="218.6">SS</text>
<text x="60.2" y="216.3">VSENSE</text>
<text x="32.4" y="226.7">R3</text>
<text x="47.7" y="222">RT/CLK</text>
<text x="47.7" y="225.4">COMP</text>
<text x="94.9" y="223.3">R2</text>
<text x="48.6" y="233.4">PowerPad</text>
<text x="64.9" y="229.4">GND</text>
<text x="18.9" y="235.5">C</text>
<text x="25.2" y="235.5">R</text>
<text x="32.7" y="235.5">C1</text>
<text x="42.9" y="238.9">C2</text>
</g>
<text font-size="2.5" fill="#0000c8" x="56.4" y="128.1">®</text>
<g font-size="2">
<text x="24.4" y="191.3">IN</text>
<text x="98.2" y="201">OUT</text>
</g>
<text font-size="1.8" x="67.1" y="246">Copyright © 2016, Texas Instruments Incorporated</text>
<g font-size="1.6">
<text x="77.4" y="191.8">BOOT</text>
<text x="84.4" y="198.1">O</text>
<text x="20.8" y="235.9">SS</text>
<text x="27" y="235.9">RT</text>
</g>
<g font-size="1.6" fill="#231f20">
<text x="124" y="190.5">100</text>
<text x="124.7" y="194.9">95</text>
<text x="124.7" y="203.6">85</text>
<text x="124.7" y="199.3">90</text>
<text x="124.7" y="208">80</text>
<text x="124.7" y="212.3">75</text>
<text x="124.7" y="221.1">65</text>
<text x="124.7" y="216.7">70</text>
<text x="124.7" y="225.4">60</text>
<text x="124.7" y="229.8">55</text>
<text x="124.7" y="234.1">50</text>
<text x="126.7" y="236">0</text>
<text x="136.8" y="236">1</text>
<text x="146.8" y="236">2</text>
<text x="152.3" y="237.6">Output Current - A</text>
<text x="156.9" y="236">3</text>
<text x="166.9" y="236">4</text>
<text x="176.9" y="236">5</text>
<text x="187" y="236">6</text>
</g>
<g font-size="1.3" fill="#231f20">
<text x="139.4" y="205.2">VIN = 8 V</text>
<text x="141" y="208.2">VIN = 12 V</text>
<text x="144.8" y="212.6">VIN = 17 V</text>
</g>
<text font-size="1.2" fill="#231f20" x="122.5" y="216.6" transform="rotate(-90 122.5 216.6)">Efficiency - %</text>
</svg>
